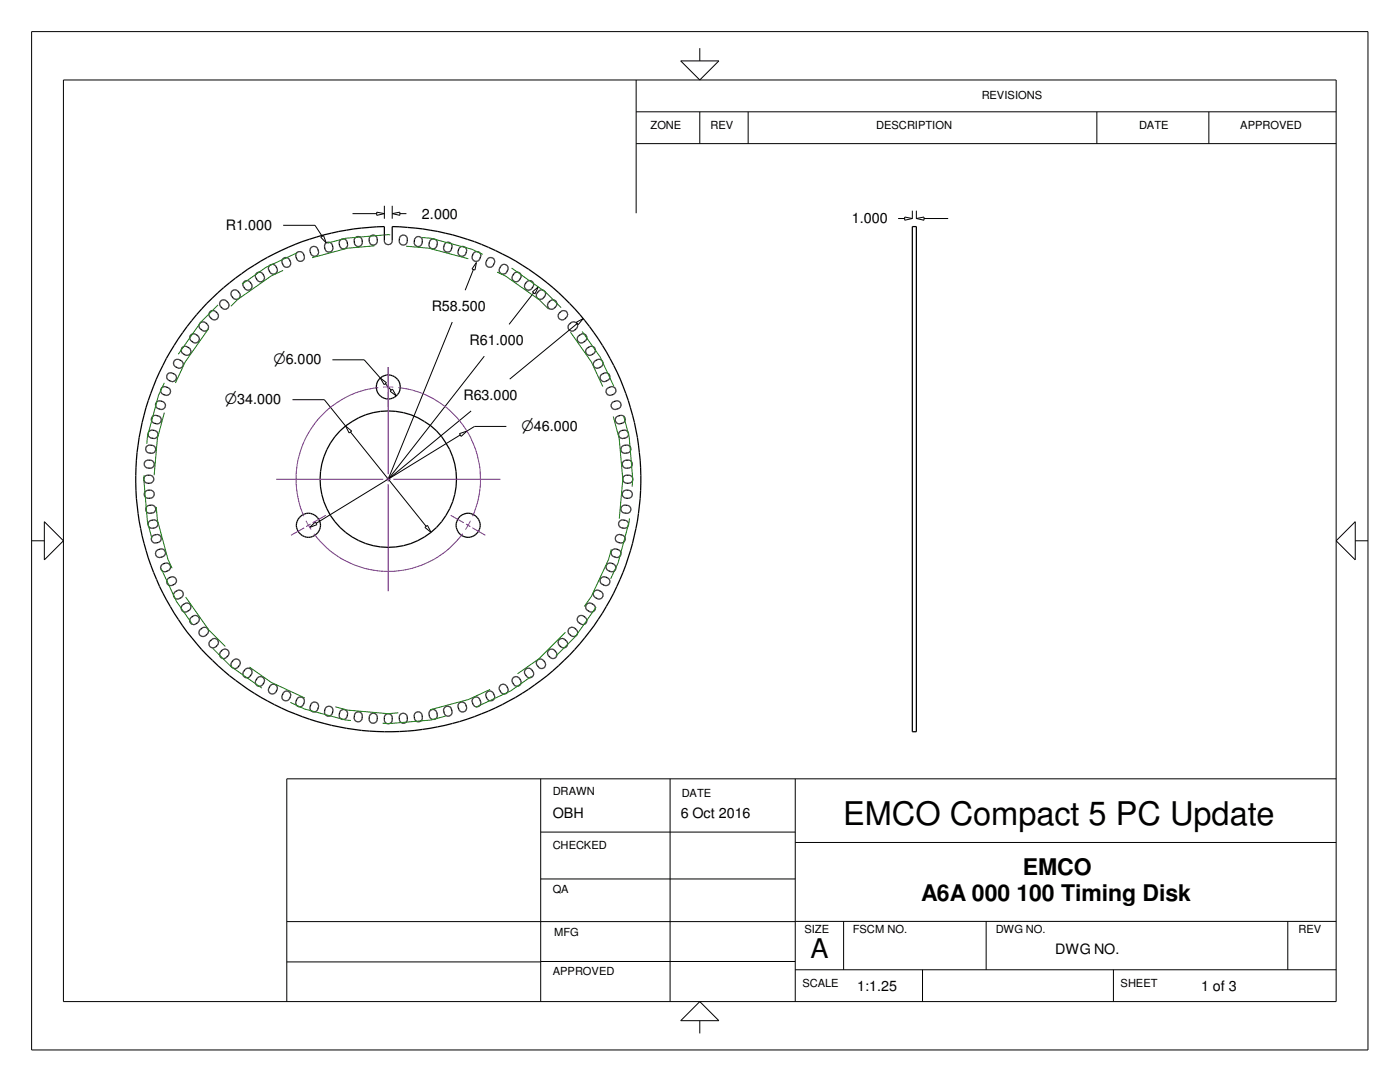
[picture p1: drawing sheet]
<svg xmlns="http://www.w3.org/2000/svg" width="279mm" height="216mm" viewBox="0 0 279 216" stroke-linecap="round" stroke-linejoin="round" font-family="sans-serif">
<g fill="none" stroke="#000" stroke-width=".25">
<path d="M46.2 58.2l.6-.4 .6 .2a1.05 1.05 0 0 1 .5 1.3l-.1 .2a.93 .93 0 0 1-1.1 .1l-.6-.6zM46.8 59.6l.1 .1M47.9 58.7h.1M47.9 59.1h.1M48.5 56.6h.1M48.6 56.3l.5-.3a.73 .73 0 0 1 .8 .3l.4 .6v.4a.8 .8 0 0 1-.6 .6 .8 .8 0 0 1-.8-.3l-.4-.7zM49.3 56h.1M49.7 57.9h.1M51 54.9h.1M51.3 54.4a.9 .9 0 0 1 1.2 .3 .92 .92 0 0 1 .2 1.1l-.1 .1a.8 .8 0 0 1-1 .2l-.6-.9v-.4zM51.7 56.2h.1M52.7 55.1h.1"/>
<path d="M52.7 55.2h.1M53.6 53.3v.1M53.6 53.2v.1M53.8 53l.4-.3 .7 .3 .4 .6v.6a.72 .72 0 0 1-1 .5l-.3-.2-.3-.6a.73 .73 0 0 1 .1-.9zM54.8 54.7h.1M56.3 51.9h.1M56.5 51.6l.4-.2 .7 .2 .4 .6v.7a.76 .76 0 0 1-1.1 .4l-.2-.1a1.61 1.61 0 0 1-.4-1.4zM57.4 51.5h.1M57.6 53.3h.1M58 52.3h.1M59.1 50.7h.1M59.2 50.4l.4-.2a1.11 1.11 0 0 1 1.1 1.5 .92 .92 0 0 1-1.1 .4l-.2-.2-.3-.6-.1-.4z"/>
<path d="M60.2 52.1h.1M61.9 49.7v.1M61.9 49.6v.1M62.1 50.7h.1M62.1 49.4a.86 .86 0 0 1 1.3 .3l.2 .5-.2 .6a.77 .77 0 0 1-1.1 .2l-.1-.1a1.26 1.26 0 0 1-.1-1.5zM62.5 51.1h.1M63.6 50.5h-.1M64.9 48.6a.81 .81 0 0 1 .8-.3 .81 .81 0 0 1 .6 .6l.2 .7-.2 .4-.3 .2-.6 .1-.3-.2-.2-.4-.1-.8zM65.2 48.4h.1M66.3 48.8v.1M66.4 49.9h-.1M67.7 48.2v.1"/>
<path d="M67.8 48l.5-.3a.76 .76 0 0 1 1 .5v.8a.78 .78 0 0 1-.6 .6 .78 .78 0 0 1-.8-.4l-.2-.6zM68.3 49.6h.1M68.8 49.6h.1M68.8 47.8h.1M70.9 47.5l.4-.3 .5 .1a1.12 1.12 0 0 1 .4 1.5l-.5 .4h-.4l-.4-.3-.2-.9zM72.2 47.7v.1M72.3 48.6v.1M73.7 47.4h.1M73.8 48.4v.1M73.9 47.1l.2-.1a.82 .82 0 0 1 1.1 .4l.1 .1a1.24 1.24 0 0 1-.3 1.2l-.7 .2-.5-.3-.1-1zM74.7 46.9h.1M74.8 48.9h.1"/>
<path d="M75.3 48.2v.1M76.8 48.3h.1M77.8 48.7v.1M78.2 48.3h.1M79.8 48.5h.1M79.9 47.2a.79 .79 0 0 1 .9-.2 .79 .79 0 0 1 .5 .8v.4l-.3 .5-.3 .2-.6-.1a.87 .87 0 0 1-.4-1.1zM80.2 46.9h.1M81.2 48.4v.1M81.2 47.4h.1M81.2 48.3h.1M82.8 48.8h.1M82.8 47.5l.4-.3h.5a1.01 1.01 0 0 1 .5 1.6l-.5 .4h-.4l-.5-.3-.2-.5z"/>
<path d="M84.2 47.6v.1M84.2 48.6v.1M85.6 48.8a.83 .83 0 0 0 1.1 .8M85.6 48.7l.1-.4a.81 .81 0 0 1 .7-.6 .81 .81 0 0 1 .8 .4l.1 .2-.1 .7-.4 .6M85.6 48.7v.1M85.6 49.1h.1M86.1 47.8h.1M86.6 49.6h.1M86.7 49.6h.1M87.2 48.2v.1M88.6 49.7v.1M88.7 48.8v.1"/>
<path d="M88.9 48.5a.83 .83 0 0 1 1.3 .4l-.2 1.1-.5 .3-.4-.1a.74 .74 0 0 1-.5-.9zM90.1 48.7v.1M91.4 50.6h.1M91.7 49.4a.83 .83 0 0 1 1.3 .3 1.32 1.32 0 0 1-.2 1.2l-.3 .2a.75 .75 0 0 1-.9-.3 1.15 1.15 0 0 1 0-1.2zM91.9 51.1h.1M92.9 50.7h.1M93.1 49.7v.1M94.5 50.5l.4-.3h.5l.4 .2 .1 .4a1.31 1.31 0 0 1-.4 1.2l-.2 .1a.89 .89 0 0 1-.9-.3l-.2-.4zM95.5 50.2h.1M95.7 51.8h.1M97.3 51.6l.4-.2 .6 .1 .3 .3 .1 .5a1.12 1.12 0 0 1-.6 1h-.1a.83 .83 0 0 1-.9-.3l-.2-.5zM97.4 53.3h.1"/>
<path d="M97.5 51.5h.1M98.7 52.4v.1M100 53l.3-.2 .5-.1a.85 .85 0 0 1 .5 1.2l-.2 .5a.87 .87 0 0 1-1.1 .2l-.4-.6zM100.8 54.6l-.1 .1M100.8 54.6h.1M101.3 53.2v.1M102.7 54.5a.88 .88 0 0 1 1.2 .2l.1 .5-.4 .7-.3 .3h-.5l-.4-.3-.2-.3v-.5zM103.9 54.7v.1M104 54.9h.1M104.6 57.1h.1M104.7 56.8h.1M106 56h-.3l-.5 .1-.4 .6-.2 .4"/>
<path d="M106 56h.1M106 56l.3 .3 .2 .3a1.08 1.08 0 0 1-.6 1.2h-.1a.79 .79 0 0 1-1.2-.7M107.1 59.4h.1M107.4 59.6h.1M107.8 57.9h.1M108.2 59.6l-.1 .1M108.5 58a.72 .72 0 0 0-1 .1l-.4 .6v.7M108.5 58h.1M108.6 58l.2 .2a.91 .91 0 0 1-.4 1.3 .81 .81 0 0 1-1.2-.1M108.8 59h.1M108.8 58.8v.1M109.9 59.9l-.5 .5-.1 .4 .1 .5 .2 .3"/>
<path d="M110 59.9h.1a.73 .73 0 0 1 1 .5v.5l-.5 .6-.4 .2-.5-.1M110 59.9h-.1M182.1 45.2h.8v100.8h-.8zM32.1 77.7v.1M32.1 78.1v.1M32.3 77.3l.5-.2 .3 .1a.93 .93 0 0 1 .9 1.2l-.3 .3-.4 .2-.8-.2a.81 .81 0 0 1-.2-1.4zM33.3 74.8v.1M33.5 74.6l.7-.2 .6 .3a.81 .81 0 0 1 .4 .7 .81 .81 0 0 1-.5 .7h-.5l-.8-.5-.1-.6zM33.8 74.4l-.1 .1M34 77.7v.1M34 77.9h.1M34.3 76.1v.1"/>
<path d="M34.5 76.1v.1M34.7 72.7v.1M34.9 71.9l.5-.2 .8 .3 .3 .4 .1 .4a.79 .79 0 0 1-1.2 .6 .85 .85 0 0 1-.7-1.2zM35.2 75.6h.1M36.2 70v.1M36.4 69.3a.79 .79 0 0 1 1-.1l.3 .2a.8 .8 0 0 1 .4 .9 .8 .8 0 0 1-.6 .6l-.6-.1-.6-.4-.1-.6zM36.5 73v.1M36.7 69.1v.1M37 70.9h.1M37.2 69.1l.1 .1M37.5 70.9h.1M37.9 67.3h-.1"/>
<path d="M38.1 66.8l.2-.1a.63 .63 0 0 1 .8 .1l.4 .2a.8 .8 0 0 1 .1 1.1 .8 .8 0 0 1-1.1 .2l-.5-.4-.2-.4 .1-.4zM38.8 68.4h.1M38.8 66.6h.1M38.9 66.7h.1M39.8 65.2v.1M39.8 64.6v.1M39.8 64.6a.89 .89 0 0 1 1.2-.2l.4 .3a.72 .72 0 0 1 .1 1l-.3 .3a.94 .94 0 0 1-1.2-.4 .77 .77 0 0 1-.2-1zM40.6 66h.1M40.9 64.3h.1M40.9 66v.1M41.3 60.5a50.7 50.7 0 0 1 35.4-15.3v3l.3 .4 .3 .2 .6-.1 .4-.5v-3a50.4 50.4 0 0 1 47.8 63.7 50.4 50.4 0 0 1-73.6 30.5 50.4 50.4 0 0 1-11.2-78.9zM41.6 65.5h.1"/>
<path d="M41.7 63h.1M41.8 62.4h.1M42 62.1l.2-.1h.6l.5 .4a.82 .82 0 0 1 .1 1.1 .82 .82 0 0 1-1.1 .2l-.4-.5a.78 .78 0 0 1 .1-1.1zM42.4 63.8h.1M43.1 63.8h.1M43.5 63.4v.1M43.9 60.4v.1M44 60.1l.5-.3 .6 .2a1.07 1.07 0 0 1 .5 1.3l-.6 .4-.6-.1-.5-.7-.1-.4zM45.6 60.5h.1M45.6 61.2v.1M45.7 61h.1M109.3 61.2v.1"/>
<path d="M109.6 61.6h.1M111.6 62.4l.6-.4h.5a.81 .81 0 0 1 .4 1.2l-.5 .6h-.5l-.3-.1a.84 .84 0 0 1-.2-1.3zM111.6 62.4v.1M111.8 63.8h.1M112 63.8h.1M113.2 62.5v.1M113.4 65.5h.1M113.5 64.9a1.19 1.19 0 0 1 1.3-.6 .9 .9 0 0 1 .5 .9 .9 .9 0 0 1-.7 .8 .79 .79 0 0 1-1-.2 .79 .79 0 0 1-.1-.9zM114.2 64.3h.1M114.4 66h.1M115.2 64.6v.1M115.2 64.8h.1"/>
<path d="M115.2 65.2v.1M115.2 67.4h.1M115.3 67.2l.6-.4a.79 .79 0 0 1 1.1 .1 .79 .79 0 0 1-.2 1.1l-.3 .3a.81 .81 0 0 1-1.1-.1 .81 .81 0 0 1-.1-1zM116.3 68.4h.1M116.7 66.7h.1M116.9 70.4h.1M117.1 67.1h.1M117.1 69.6a1.13 1.13 0 0 1 1.2-.4 .77 .77 0 0 1 .5 .6 .77 .77 0 0 1-.4 .8l-.4 .2a.75 .75 0 0 1-.9-.2l-.2-.7zM117.4 70.9h.1M117.8 69.1l-.1 .1M118.2 69.1h.1M118.6 72.1l.6-.3a.8 .8 0 0 1 1.1 .3 .8 .8 0 0 1-.3 1.1l-.7 .3-.5-.1-.4-.5z"/>
<path d="M119.8 75.6h.1M119.8 74.9a1.15 1.15 0 0 1 1.7-.3l.2 .4a1.08 1.08 0 0 1-1.5 1.1 .76 .76 0 0 1-.4-1zM119.8 71.8h.1M119.8 75.7h.1M120.3 72.2h.1M120.3 72.7v.1M120.4 76.1l.1 .1M120.6 74.4h.1M120.7 76.1l-.1 .1M121 77.7v.1M121.1 77.6l.7-.4a.77 .77 0 0 1 1 .2 .77 .77 0 0 1 0 1l-.8 .4a.85 .85 0 0 1-1.1-.5zM121.2 74.4v.1"/>
<path d="M121.7 75.4h.1M122.5 77.3h.1M122.9 77.6h.1M28.7 95.3h.1M28.8 92.8v.1M28.8 98.3v.1M28.8 98.9h.1M28.9 95.1l.4-.3h.8a.8 .8 0 0 1 .6 .8 .8 .8 0 0 1-.6 .8h-.6l-.5-.2-.3-.4zM29 92l.3-.2 1.1 .1 .4 .6-.1 .4a.87 .87 0 0 1-1.2 .5l-.2-.1a.78 .78 0 0 1-.5-1zM29 98.1l.4-.3h.7l.4 .2 .3 .4-.1 .5-.3 .4-.8 .1h-.3a.78 .78 0 0 1-.3-1.3zM29.2 96.4h.1M29.2 91.9h.1"/>
<path d="M29.2 89.1a.98 .98 0 0 1 1.2-.2l.4 .2 .3 .4-.2 .6-.4 .3h-.9l-.3-.2-.2-.4zM29.6 86.2l.5-.3h.8a.8 .8 0 0 1 .6 .9 .8 .8 0 0 1-.9 .7l-.5-.1-.4-.3-.2-.3zM30.2 94.9h.1M30.2 93.4h.1M30.3 91.9h.1M30.4 99.3l-.1 .1M30.4 83.1l.4-.2 1 .2 .4 .5-.1 .6a.74 .74 0 0 1-.9 .3h-.4a.8 .8 0 0 1-.4-1.4zM30.6 95.8v.1M30.9 87.5h.1M31 90h.1M31 89.8v.1M31.1 81.2h.1"/>
<path d="M31.2 80.2l.5-.2 .9 .2 .4 .5-.1 .6a.97 .97 0 0 1-1.3 .2 .81 .81 0 0 1-.4-1.3zM31.5 86.4v.1M32.5 81.7h.1M122.2 80.3l.9-.3 .6 .2 .2 .3v.5l-.3 .4a1.27 1.27 0 0 1-1.3 .2l-.3-.5v-.4zM122.5 81.7h.1M122.9 83.4v.1M123 83.2l.2-.1a1.09 1.09 0 0 1 1.4 .1l.2 .5a.92 .92 0 0 1-1 .8 .82 .82 0 0 1-1-.5v-.4zM123.3 80h.1M123.3 84.5h.1M123.5 86.4v.1M123.5 86.3v.1M123.6 86.2l.4-.3 .5-.1 .8 .3 .1 .4-.1 .6-.4 .3-.6 .1a.83 .83 0 0 1-.7-.4 .83 .83 0 0 1 0-.9z"/>
<path d="M123.9 80.7h.1M123.9 89.8l.1 .1M124 80.9h-.1M124 89.5h-.1M124 89.3h.1M124 87.5h.1M124 89.2a1.18 1.18 0 0 1 1.8 0l.1 .7-.3 .3-.9 .3-.5-.2-.2-.3zM124.2 84.4h.1M124.3 92.2l.6-.4h.7a.8 .8 0 0 1 .6 .9 .8 .8 0 0 1-.8 .7 .9 .9 0 0 1-1.2-.5zM124.3 90.3h.1M124.3 83h.1M124.3 95.8v.1"/>
<path d="M124.4 98.1l.3-.2a1.25 1.25 0 0 1 1.4 .4l.1 .1a.75 .75 0 0 1-.4 .9l-1 .1-.4-.3-.2-.3zM124.4 96l.2 .2a1.2 1.2 0 0 0 1.2 .2l.4-.4M124.4 96v-.8l.5-.4h.8l.4 .2 .2 .4-.1 .6M124.4 96h.1M124.4 88.9h.1M124.7 93.4h.1M124.8 96.4h.1M124.8 83.9h-.1M124.8 91.9h.1M125.6 99.4h.1M125.7 97.9h.1M125.9 89.8h.1"/>
<path d="M126.1 92.3h.1M126.2 98.9h-.1M126.2 92.8v.1M126.2 96h.1M29.3 101.1l.2-.2 .7-.1a.79 .79 0 0 1 .9 .7 .79 .79 0 0 1-.7 .9h-.8l-.4-.3-.1-.6zM29.7 104.1l.4-.3h.5a.79 .79 0 0 1 .8 .3 .79 .79 0 0 1 0 .8l-.5 .4h-1l-.4-.5zM29.7 100.8h.1M30.3 107.9l.1 .1M30.4 107l.2-.2 .6-.1a.83 .83 0 0 1 1 .6l-.2 .7-.8 .3a.82 .82 0 0 1-.9-.3 .82 .82 0 0 1 .1-1zM31 101.2v.1M31 101.8h.1M31.2 109.9l.8-.3a.85 .85 0 0 1 1 .6 .8 .8 0 0 1-.5 .9l-.4 .1a.8 .8 0 0 1-1-.3 .8 .8 0 0 1 .1-1z"/>
<path d="M31.5 106.7h.1M32.1 113.5h.1M32.1 113.6h.1M32.2 112.9h.1M33 110.6h.1M33.1 114h.1M33.3 116.3v.1M33.4 115.5l.8-.4h.5a.75 .75 0 0 1 .4 1.2 1.25 1.25 0 0 1-1.4 .5l-.4-.6zM33.5 112.4h.1M33.9 112.7a.95 .95 0 0 0-1.5-.1l-.4 .6 .2 .5 .3 .3h.6M33.9 112.7l.1 .1M34 112.8v.7l-.9 .5"/>
<path d="M34.8 118.2l.6-.3a.75 .75 0 0 1 1.1 .5 .73 .73 0 0 1-.3 .8l-.6 .3a.8 .8 0 0 1-1-.6zM35.2 115.6v.1M35.2 119.5h.1M36.1 117.8h.1M118.4 118.2v.1M118.4 118.8h.1M118.6 118l.4-.2h.5l.6 .4 .3 .4-.1 .3a.75 .75 0 0 1-.9 .6h-.1a1.02 1.02 0 0 1-.8-1.3zM119.2 117.7l-.1 .1M119.7 119.5h.1M119.8 115.6v.1M119.8 119.5h.1M119.9 115.4l.1-.1a.72 .72 0 0 1 .9-.2l.6 .3 .2 .5-.1 .6-.5 .3h-.4l-.7-.3-.2-.5z"/>
<path d="M120.2 115.1h.1M120.3 119h.1M121 112.9h.1M121.1 112.6a1 1 0 0 1 1.3-.1 .81 .81 0 0 1 .5 1 .81 .81 0 0 1-1 .5l-.6-.2-.3-.3-.1-.5zM122 110v.1M122.1 109.8l.5-.3 .8 .2a.8 .8 0 0 1 .5 1 .8 .8 0 0 1-1 .5l-.6-.2a.8 .8 0 0 1-.3-1.1zM122.9 107.7v.1M122.9 113.6h.1M123 106.9l.5-.3 .7 .2a.81 .81 0 0 1 .5 .9 .81 .81 0 0 1-.9 .6l-.6-.1-.3-.3-.1-.6zM123.5 104.3h.1M123.6 104.1l.6-.4 .7 .1 .5 .6v.5a.8 .8 0 0 1-.9 .5l-.7-.2-.3-.3-.1-.5zM123.8 110.8v.1"/>
<path d="M124 101.8h.1M124 101.9h.1M124 101.1a1.05 1.05 0 0 1 1.3-.2l.6 .4v.6l-.3 .4-.5 .1-.9-.2-.3-.5zM124.2 106.8h.1M124.4 100.8h.1M124.8 107.7h.1M125 105.3h.1M125.3 104.2v.1M125.9 101.8v.1M36.2 121.5h.1M36.4 120.8l.5-.4a.82 .82 0 0 1 1.2 .5l-.1 .6-.2 .3a1.1 1.1 0 0 1-1.2 .2l-.4-.4v-.4zM36.7 122.1h.1"/>
<path d="M37.9 123.7h-.1M38 123.3a1.16 1.16 0 0 1 1.4-.4 .83 .83 0 0 1 .1 1.3l-.7 .4-.5-.1-.4-.4zM38.1 120.8v.1M39.2 122.9h.1M39.8 125.8v.1M39.8 125.7l.5-.4a.82 .82 0 0 1 1.3 .5v.4l-.3 .4-.4 .4h-.6l-.4-.2-.2-.4zM40.8 127h-.1M41.5 125.6h.1M41.9 128l.3-.4a.8 .8 0 0 1 1.1 0 .8 .8 0 0 1 .1 1.1l-.4 .4a.82 .82 0 0 1-1.3-.4zM42.2 129.2h.1M42.3 127.6h.1M42.9 129.2h.1"/>
<path d="M43.1 127.5h.1M43.9 130.2h.1M44 130.1l.7-.6a.87 .87 0 0 1 .9 .5l.1 .3-.1 .5-.7 .6a.91 .91 0 0 1-1-.4l-.1-.4zM44.3 131.4h.1M45 129.5h.1M45.7 130.3h.1M46.6 131.7l.7-.2a.8 .8 0 0 1 .5 1.3 .94 .94 0 0 1-1.3 .5l-.3-.4a.95 .95 0 0 1 .3-1.1zM47.2 133.3h.1M47.9 132h.1M47.9 132.5h.1M48.5 134.7h.1M48.5 134.2v.1"/>
<path d="M48.6 134.8h.1M49.5 135.2h.1M49.9 133.4l-.5-.1-.4 .2a1.13 1.13 0 0 0-.4 1.3M49.9 133.4h.1M49.9 133.4l.4 .5-.1 .6M50.2 134.5l-.3 .5a.82 .82 0 0 1-1.3-.2M50.2 134.5h.1M51 136.4h.1M51.5 135.2a.81 .81 0 0 1 1 0 .81 .81 0 0 1 .2 1l-.2 .4a.81 .81 0 0 1-.9 .3 .81 .81 0 0 1-.6-.6v-.5zM52.7 136.2h.1M54 136.7l.7-.2a.83 .83 0 0 1 .5 1.2 .89 .89 0 0 1-1.4 .6l-.2-.7zM54.1 138.4h.1"/>
<path d="M54.6 138.4l-.1 .1M55.3 137.1v.1M56.6 138.2l.3-.3 .7 .1a.8 .8 0 0 1 .4 1l-.6 .8-.8-.1-.3-.5v-.3zM57.1 137.9h-.1M58 139h.1M58 138.4v.1M59.3 139.4l.3-.3h.5l.4 .1 .2 .4a1.37 1.37 0 0 1-.3 1.2 .82 .82 0 0 1-1 .1 .82 .82 0 0 1-.3-.9zM59.7 139.1h.1M94.4 139.4a.76 .76 0 0 1 1.3 .1l.2 .5a.81 .81 0 0 1-.5 1 .81 .81 0 0 1-1-.5l-.2-.6zM94.7 139.1h.1M95.2 139.1h.1M95.3 139.1h.1"/>
<path d="M97.1 138.2a.79 .79 0 0 1 1.4 .1l.2 .6-.1 .5-.3 .4h-.6l-.4-.2-.3-.6-.1-.4zM99.9 136.7l.4-.2 .7 .2 .4 .7-.1 .6a.78 .78 0 0 1-.6 .5 .78 .78 0 0 1-.8-.4l-.3-.6 .1-.5zM100.3 138.4h.1M100.9 138.4h.1M102.2 135.5v.1M102.2 136.1h.1M102.4 135.3a.8 .8 0 0 1 1.3 .1l.2 .3a.8 .8 0 0 1-.3 1.1 .8 .8 0 0 1-1.1-.2l-.3-.6zM104.9 133.6a.79 .79 0 0 1 1.2 0l.2 .4a.79 .79 0 0 1-.1 1.1 .79 .79 0 0 1-1.1-.2l-.5-.7zM105.5 135.2h.1M106.5 134.7h.1M107.3 131.7l.1-.1a.81 .81 0 0 1 1 .1l.4 .7a.7 .7 0 0 1-.4 .9 .92 .92 0 0 1-1.2-.5l-.2-.6zM107.6 131.5h.1"/>
<path d="M107.7 133.3h.1M108.8 133v.1M109.3 130.1h.1M109.3 130.5v.1M109.3 130.6v.1M109.6 129.7l.4-.2 .6 .2 .5 .6-.1 .7a.78 .78 0 0 1-1.1 .2l-.6-.8zM109.6 129.6h.1M110.1 131.4h.1M110.1 129.5h.1M110.6 131.4h.1M111.6 127.6l.5-.2h.3l.6 .5a.81 .81 0 0 1 .1 1.1 .81 .81 0 0 1-1.1 .1l-.6-.8zM112.1 129.2h.1"/>
<path d="M112.8 129.2h.1M113.5 125.6h.1M113.5 125.4l.7-.3 .5 .2a.96 .96 0 0 1 .5 1.2l-.3 .4-.8 .1-.6-.6-.1-.6zM113.8 125.2h.1M114.2 127h.1M115.3 126.4h-.1M115.4 123.1l.3-.2 .5-.1 .6 .4a.81 .81 0 0 1 .3 .8 .81 .81 0 0 1-.6 .6h-.5l-.6-.4-.2-.5zM116.9 120.8v.1M116.9 121.4h.1M117.1 124.1v.1M117.2 120.5l.6-.2 .6 .3a.83 .83 0 0 1 .4 .9 .83 .83 0 0 1-.6 .6 1.02 1.02 0 0 1-1.1-.4 1.02 1.02 0 0 1 .1-1.2zM117.7 122.1h.1"/>
<path d="M117.9 120.4h.1M59.1 140.5h.1M59.5 141h.1M60.2 140.9h.1M61.9 141.1h-.1M62.1 140.4l.6-.3 .6 .2 .3 .5-.2 .7a.81 .81 0 0 1-.8 .5 .81 .81 0 0 1-.8-.6zM62.9 140.1h.1M63.6 141l-.1 .1M65.1 141.1l.7-.2 .5 .3 .2 .4-.2 .9a.79 .79 0 0 1-1 .4l-.3-.2a.98 .98 0 0 1-.1-1.3zM65.4 142.9h.1M65.5 140.9l-.1 .1M66.4 141.4h.1"/>
<path d="M66.4 141.5v.1M67.7 143l.1 .1M67.9 141.9a.8 .8 0 0 1 1-.3 .8 .8 0 0 1 .4 .9v.5l-.3 .4-.3 .2-.5-.1a.84 .84 0 0 1-.4-1.3zM68.3 141.6h.1M68.9 143.5h-.1M70.9 142.3l.5-.3 .5 .1a1.06 1.06 0 0 1 .3 1.5l-.5 .4-.7-.1-.3-.6zM71.2 142.1h.1M71.3 142.1h.1M72.3 143.4l-.1 .1M74.2 144.3h.1M74.2 144.3l-.5-.4v-1l.3-.4 .3-.2 .7 .2 .3 .5-.1 .8-.4 .5M74.2 144.3h.5"/>
<path d="M74.7 144.3h.1M76.8 143.9h.1M77 142.6l.6-.2 .6 .5 .1 .9-.4 .5-.8 .1-.3-.4-.1-1zM80 142.5l.3-.2 .5 .1 .4 .3 .1 .9-.1 .2a.78 .78 0 0 1-.7 .5 .78 .78 0 0 1-.7-.4l-.1-.9zM80.2 144.3h.1M80.6 142.3l.1 .1M80.8 144.3h.1M81.2 142.9h.1M82.8 142.3l.1-.1a.78 .78 0 0 1 .8-.1 .78 .78 0 0 1 .5 .6 1.09 1.09 0 0 1-.3 1.2l-.6 .1-.5-.3-.2-.8zM83.1 142.1h.1M83.7 142.1h.1M84.2 142.6v.1"/>
<path d="M85.6 142.1v.1M85.8 141.9a.83 .83 0 0 1 .8-.3 .83 .83 0 0 1 .6 .6 1.05 1.05 0 0 1-.3 1.3l-.6 .1-.4-.4a1.21 1.21 0 0 1-.2-1.2zM86.6 141.6h.1M87.2 143.2h.1M88.7 141.2l.4-.3 .8 .2 .3 .8v.4a.8 .8 0 0 1-.7 .6 .8 .8 0 0 1-.8-.5l-.2-.8zM88.9 141h.1M89.5 140.9v.1M91.4 140.6h.1M91.7 140.3l.8-.2 .3 .3 .3 .6a.8 .8 0 0 1-.5 1 .8 .8 0 0 1-1-.5l-.2-.8zM92.1 140.1h-.1M94.9 141h.1M95.5 141h.1"/>
<circle cx="77.5" cy="77.2" r="2.39"/>
<circle cx="77.5" cy="95.6" r="13.6"/>
<circle cx="61.6" cy="104.8" r="2.39"/>
<circle cx="93.4" cy="104.8" r="2.4"/>
</g>
<g fill="none" stroke="#000" stroke-width=".2">
<path d="M6.3 6.3h266.7v203.2h-266.7zM12.7 16h254v183.9h-254zM127 16v26.5M135.8 12.1h7.7l-3.8 3.9zM139.7 9.6v2.5M127 28.7h139.7M127 22.3h139.7M139.7 22.3v6.4M149.3 22.3v6.4M218.9 22.3v6.4M241.3 22.3v6.4M56.5 45h6.4l1.4 2.2"/>
<path d="M64 47.3l.6-.3 .5 1.5zM70.4 42.6h4.8M75.2 42.3l1.5 .3-1.5 .4zM76.7 41.1v2.5M78.3 41.1v2.5M78.3 42.6l1.5-.3v.7zM79.8 42.6h1.3M94.5 53.8l-1.7 4.1M95.1 52.4l-.3 1.5-.6-.2zM106.3 58.3l1.1-1.1-.6 1.4zM106.5 58.4l-4.9 6.3M179.2 43.6h1.4"/>
<path d="M180.6 43.3l1.5 .3-1.5 .3zM182.1 42v1.6M182.9 42v1.6M182.9 43.6l1.5-.3v.6zM184.4 43.6h4.8M58.4 79.8h6.3l4.3 5.2M66.3 71.8h6.4l3.2 3.6M75.9 75.4l1.2 1-.4 .4zM76.9 76.6l1.2 1.3M77.9 78.1l.4-.5 .8 1.4zM90.3 64.3l-12.8 31.3M96.6 71.1l-19.1 24.5"/>
<path d="M115 64.3l1.4-.7-1 1.2zM115.2 64.6l-13.5 11M69 85l1.2 1-.5 .4zM69.9 86.2l15.1 18.8M91.7 86.5l1.5-.5-1.2 1.1zM91.9 86.8l-28.8 17.6M94 82l-16.5 13.6M101 85.1h-6.3l-1.5 .9M6.3 107.9h2.5M8.8 104.1l3.9 3.8-3.9 3.8zM61.8 105.2l1.1-1.1 .3 .6zM84.8 105.2l.5-.4 .7 1.4z"/>
<path d="M270.5 104.1v7.6l-3.8-3.8zM270.5 107.9h2.5M107.9 155.4v44.5M133.7 155.4v44.5M158.7 155.4v44.5M266.7 155.4h-209.5v44.5M107.9 166h50.8M107.9 175.4h50.8M158.7 168.1h108M57.2 183.9h101.5M57.2 191.9h50.7M107.9 191.9h50.8"/>
<path d="M139.7 199.9l3.8 3.8h-7.7zM158.7 193.5h108M158.7 183.9h108M168.4 183.9v9.6M184.1 193.5v6.4M196.8 183.9v9.6M222.2 193.5v6.4M257 183.9v9.6M139.7 203.7v2.5"/>
</g>
<path d="M124.3 95.6l-.7-8.1-2.1-7.9-3.5-7.4-4.7-6.7-5.7-5.7-6.7-4.7-7.4-3.5-7.9-2.1-8.1-.7-8.2 .7-7.8 2.1-7.4 3.5-6.7 4.7-5.7 5.7-4.7 6.7-3.5 7.4-2.1 7.9-.7 8.1 .7 8.2 2.1 7.8 3.5 7.4 4.7 6.7 5.7 5.7 6.7 4.7 7.4 3.5 7.8 2.1 8.2 .7 8.1-.7 7.9-2.1 7.4-3.5 6.7-4.7 5.7-5.7 4.7-6.7 3.5-7.4 2.1-7.8 .7-8.2M126.3 95.6l-.7-8.5-2.2-8.2-3.6-7.7-4.9-6.9-6.1-6-6.9-5-7.7-3.6-8.2-2.2-8.5-.7-8.5 .7-8.2 2.2-7.7 3.6-7 5-6 6-4.9 6.9-3.6 7.7-2.2 8.2-.7 8.5 .7 8.5 2.2 8.2 3.6 7.7 4.9 7 6 6 7 4.9 7.7 3.6 8.2 2.2 8.5 .7 8.5-.7 8.2-2.2 7.7-3.6 6.9-4.9 6.1-6 4.9-7 3.6-7.7 2.2-8.2 .7-8.5" fill="none" stroke="#158010" stroke-width=".2" stroke-dasharray="12.7 6.3" stroke-linecap="butt"/>
<g fill="none" stroke="#801196" stroke-width=".2">
<path d="M75.5 77.3a18.4 18.4 0 0 0-14.9 25.7M76.5 77.3h2M76.6 77.2v.1M77.5 73.2v21.4M79.5 77.3a18.3 18.3 0 0 1 14.8 25.7M55.1 95.6h21.4M77 95.6h1M77.5 95.1v1M77.5 96.6v21.4M78.5 95.6h21.4M60.7 105.3l-2.6 1.5M61.1 103.9l.5 1"/>
<path d="M61.4 104.6h.1M61.6 104.9h.1M61.6 104.9l.2 .3M61.8 105.2h.1M61.8 105.2l.3 .5M62 104.6l-.9 .5M62.7 106.5a18.4 18.4 0 0 0 29.6 0M65 102.8l-2.6 1.5M90 102.8l2.5 1.5M93 104.6l.9 .5M93.3 105.1h.1M93.3 104.9l-.4 .8"/>
<path d="M93.3 104.9h.1M93.5 104.6l-.2 .3M93.5 104.6h.1M93.9 103.9l-.4 .7M94.3 105.3l2.6 1.5"/>
</g>
<text font-size="6.5" x="168.3" y="164.6">EMCO Compact 5 PC Update</text>
<text font-size="5.4" x="161.8" y="191.2">A</text>
<g font-size="4.6">
<text x="183.8" y="179.7">A6A 000 100 Timing Disk</text>
<text x="204.1" y="174.6">EMCO</text>
</g>
<g font-size="2.9">
<text x="45.1" y="45.9">R1.000</text>
<text x="84.2" y="43.6">2.000</text>
<text x="170" y="44.6">1.000</text>
<text x="86.1" y="62.1">R58.500</text>
<text x="93.7" y="68.9">R61.000</text>
<text x="54.6" y="72.7">n6.000</text>
<text x="44.9" y="80.6">n34.000</text>
<text x="92.5" y="79.8">R63.000</text>
<text x="104.1" y="86">n46.000</text>
<text x="110.3" y="163.3">OBH</text>
<text x="135.8" y="163.2">6 Oct 2016</text>
<text x="210.6" y="190.3">DWG NO.</text>
<text x="171.1" y="197.7">1:1.25</text>
<text x="239.7" y="197.7">1 of 3</text>
</g>
<g font-size="2.2">
<text x="195.9" y="19.7">REVISIONS</text>
<text x="129.8" y="25.8">ZONE</text>
<text x="141.8" y="25.8">REV</text>
<text x="174.9" y="25.8">DESCRIPTION</text>
<text x="227.3" y="25.8">DATE</text>
<text x="247.5" y="25.8">APPROVED</text>
<text x="110.3" y="158.7">DRAWN</text>
<text x="136.1" y="159">DATE</text>
<text x="110.3" y="169.4">CHECKED</text>
<text x="110.3" y="178.3">QA</text>
<text x="110.6" y="186.8">MFG</text>
<text x="160.5" y="186.2">SIZE</text>
<text x="170.2" y="186.2">FSCM NO.</text>
<text x="198.7" y="186.2">DWG NO.</text>
<text x="259.2" y="186.2">REV</text>
<text x="110.3" y="194.6">APPROVED</text>
<text x="160.1" y="197">SCALE</text>
<text x="223.6" y="197">SHEET</text>
</g>
</svg>
